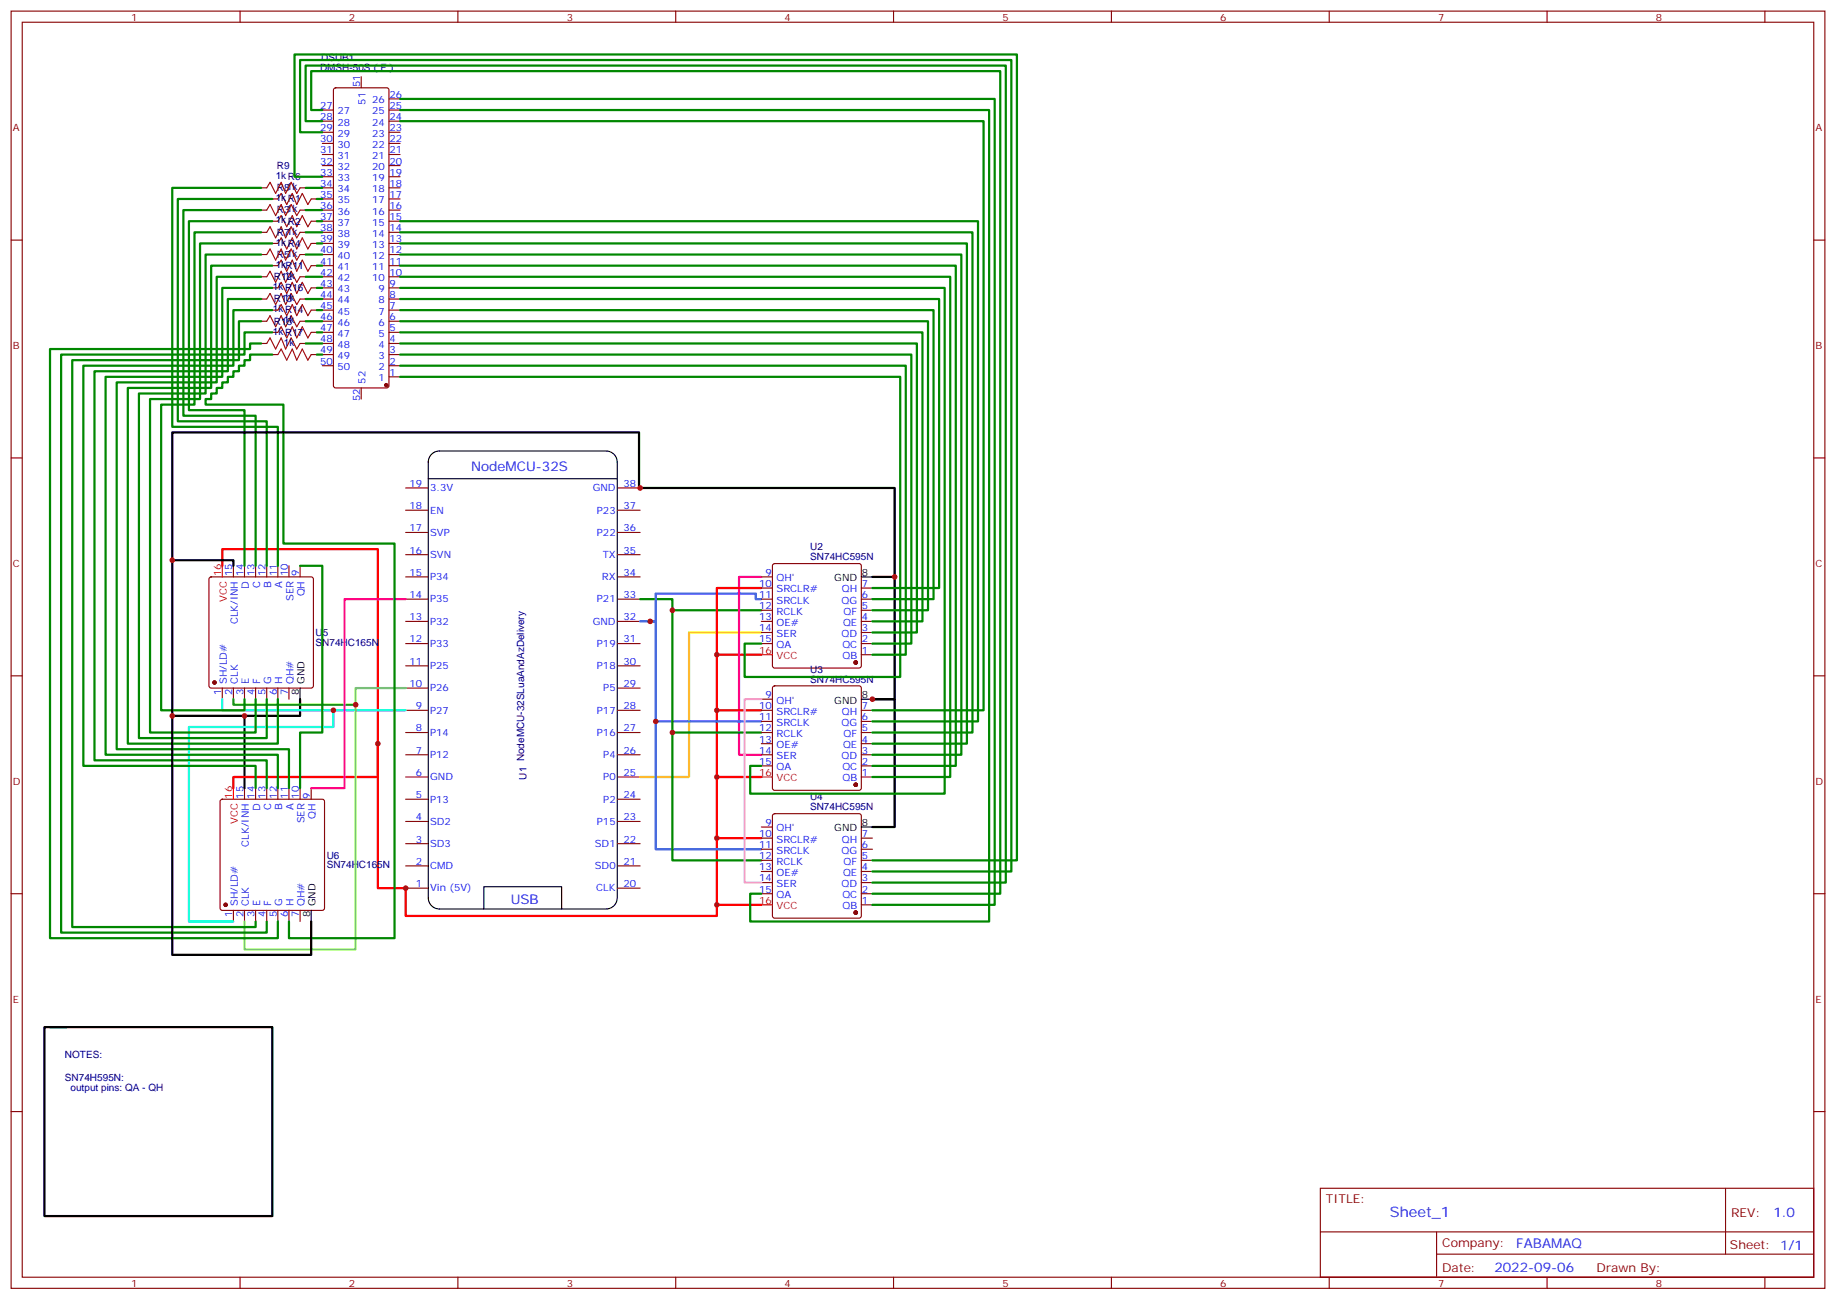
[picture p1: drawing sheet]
<svg xmlns="http://www.w3.org/2000/svg" width="583mm" height="413mm" viewBox="0 0 583 413" stroke-linecap="round" stroke-linejoin="round" font-family="sans-serif">
<g fill="none" stroke="#870000" stroke-width=".35">
<path d="M3.5 3.5h575.8v405.4h-575.8zM7.1 7.1h568.6v398.2h-568.6zM76.2 3.5v3.6M145.3 3.5v3.6M214.5 3.5v3.6M283.6 3.5v3.6M352.8 3.5v3.6M421.9 3.5v3.6M491.1 3.5v3.6M560.2 3.5v3.6M102.3 38.5h3.5M102.3 34.9h3.5"/>
<path d="M106.1 28.1l.4-.2h16.3l.5 .2 .2 .5v93.8l-.3 .5-.4 .2h-16.3l-.5-.2-.2-.5v-93.8zM114.7 24.3v3.6M123.5 38.5h3.5M123.5 34.9h3.5M123.5 31.4h3.5M82.9 59.6h1.8M95.2 59.6h1.8M102.3 59.6h3.5M102.3 56.1h3.5M102.3 52.6h3.5M102.3 49h3.5M102.3 45.5h3.5"/>
<path d="M102.3 42h3.5M123.5 59.6h3.5M123.5 56.1h3.5M123.5 52.6h3.5M123.5 49h3.5M123.5 45.5h3.5M123.5 42h3.5M3.5 76.2h3.6M82.9 73.7h1.8M82.9 66.7h1.8M86.4 77.3h1.8M86.4 70.2h1.8"/>
<path d="M86.4 63.1h1.8M95.2 73.7h1.8M95.2 66.7h1.8M98.8 77.3h1.7M98.8 70.2h1.7M98.8 63.1h1.7M102.3 77.3h3.5M102.3 73.7h3.5M102.3 70.2h3.5M102.3 66.7h3.5M102.3 63.1h3.5M123.5 77.3h3.5"/>
<path d="M123.5 73.7h3.5M123.5 70.2h3.5M123.5 66.7h3.5M123.5 63.1h3.5M575.7 76.2h3.6M82.9 94.9h1.8M82.9 87.8h1.8M82.9 80.8h1.8M86.4 98.4h1.8M86.4 91.4h1.8M86.4 84.3h1.8M95.2 94.9h1.8"/>
<path d="M95.2 87.8h1.8M95.2 80.8h1.8M98.8 98.4h1.7M98.8 91.4h1.7M98.8 84.3h1.7M102.3 98.4h3.5M102.3 94.9h3.5M102.3 91.4h3.5M102.3 87.8h3.5M102.3 84.3h3.5M102.3 80.8h3.5M123.5 98.4h3.5"/>
<path d="M123.5 94.9h3.5M123.5 91.4h3.5M123.5 87.8h3.5M123.5 84.3h3.5M123.5 80.8h3.5M82.9 109h1.8M82.9 102h1.8M86.4 112.5h1.8M86.4 105.5h1.8M95.2 109h1.8M95.2 102h1.8M98.8 112.5h1.7"/>
<path d="M98.8 105.5h1.7M102.3 116.1h3.5M102.3 112.5h3.5M102.3 109h3.5M102.3 105.5h3.5M102.3 102h3.5M123.5 119.6h3.5M123.5 116.1h3.5M123.5 112.5h3.5M123.5 109h3.5M123.5 105.5h3.5M123.5 102h3.5"/>
<path d="M114.7 123.1v3.5M3.5 145.3h3.6M128.8 154.9h7M196.1 154.9h7.1M575.7 145.3h3.6M74.1 179.6v3.5M77.6 179.6v3.5M81.1 179.6v3.5M84.7 179.6v3.5M88.2 179.6v3.5M91.7 179.6v3.5M95.2 179.6v3.5"/>
<path d="M128.8 161.9h7M128.8 169h7M128.8 176h7M196.1 161.9h7.1M196.1 169h7.1M196.1 176h7.1M245.4 179.1l.5-.2h26.8l.5 .2 .2 .5v31.7l-.2 .5-.5 .2h-26.8l-.5-.2-.2-.5v-31.7zM66.6 183.3l.4-.2h31.8l.5 .2 .2 .5v33.9l-.3 .5-.4 .2h-31.8l-.5-.3-.2-.4v-33.9zM128.8 183.1h7M128.8 190.1h7M128.8 197.2h7M196.1 183.1h7.1"/>
<path d="M196.1 190.1h7.1M196.1 197.2h7.1M241.7 183.1h3.5M241.7 190.1h3.5M241.7 197.2h3.5M241.7 193.7h3.5M241.7 186.6h3.5M273.4 190.1h3.5M273.4 197.2h3.5M273.4 193.7h3.5M273.4 186.6h3.5M3.5 214.5h3.6"/>
<path d="M70.6 218.4v3.5M74.1 218.4v3.5M77.6 218.4v3.5M81.1 218.4v3.5M84.7 218.4v3.5M88.2 218.4v3.5M91.7 218.4v3.5M128.8 204.3h7M128.8 211.3h7M128.8 218.4h7M196.1 204.3h7.1M196.1 211.3h7.1"/>
<path d="M196.1 218.4h7.1M241.7 204.3h3.5M241.7 200.7h3.5M245.4 217.9l.5-.2h26.8l.5 .2 .2 .5v31.7l-.2 .5-.5 .2h-26.8l-.5-.2-.2-.5v-31.7zM273.4 204.3h3.5M273.4 207.8h3.5M273.4 200.7h3.5M575.7 214.5h3.6M128.8 225.4h7M128.8 232.5h7M128.8 239.5h7M196.1 225.4h7.1"/>
<path d="M196.1 232.5h7.1M196.1 239.5h7.1M241.7 225.4h3.5M241.7 232.5h3.5M241.7 239.5h3.5M241.7 236h3.5M241.7 229h3.5M241.7 221.9h3.5M273.4 225.4h3.5M273.4 232.5h3.5M273.4 239.5h3.5M273.4 236h3.5"/>
<path d="M273.4 229h3.5M70.1 253.9l.5-.3h31.7l.5 .3 .2 .5v33.8l-.2 .5-.5 .2h-31.7l-.5-.2-.3-.5v-33.8zM77.6 250.1v3.5M81.1 250.1v3.5M84.7 250.1v3.5M88.2 250.1v3.5M91.7 250.1v3.5M95.2 250.1v3.5M98.8 250.1v3.5M128.8 246.6h7M128.8 253.6h7M196.1 246.6h7.1"/>
<path d="M196.1 253.6h7.1M241.7 243.1h3.5M245.4 258.4l.5-.2h26.8l.5 .2 .2 .5v31.8l-.2 .5-.5 .2h-26.8l-.5-.2-.2-.5v-31.8zM273.4 246.6h3.5M273.4 243.1h3.5M128.8 260.7h7M128.8 267.8h7M128.8 274.8h7M196.1 260.7h7.1M196.1 267.8h7.1M196.1 274.8h7.1M241.7 276.6h3.5"/>
<path d="M241.7 273h3.5M241.7 269.5h3.5M241.7 266h3.5M241.7 262.5h3.5M273.4 276.6h3.5M273.4 273h3.5M273.4 269.5h3.5M273.4 266h3.5M3.5 283.6h3.6M74.1 288.9v3.6M77.6 288.9v3.6M81.1 288.9v3.6"/>
<path d="M84.7 288.9v3.6M88.2 288.9v3.6M91.7 288.9v3.6M95.2 288.9v3.6M128.8 281.9h7M196.1 281.9h7.1M241.7 283.6h3.5M241.7 280.1h3.5M273.4 283.6h3.5M273.4 287.2h3.5M273.4 280.1h3.5M575.7 283.6h3.6"/>
<path d="M3.5 352.8h3.6M575.7 352.8h3.6M419.1 377.1h156.6v28.2h-156.6zM547.7 377.1v20.9M419.1 391h156.5M456 398h119.6M456 391v14.1M76.2 405.3v3.6M145.3 405.3v3.6M214.5 405.3v3.6M283.6 405.3v3.6M352.8 405.3v3.6"/>
<path d="M421.9 405.3v3.6M491.1 405.3v3.6M560.2 405.3v3.6"/>
</g>
<path d="M135.9 146.6v138.4a3.5 3.5 0 0 0 3.6 3.5h52.9a3.5 3.5 0 0 0 3.5-3.5M135.9 152h60M135.9 146.7a3.5 3.5 0 0 1 3.6-3.6h52.9a3.5 3.5 0 0 1 3.5 3.6M195.9 146.7v138.1M273.4 183.1h3.5M95.2 218.4v3.5M273.4 221.9h3.5M273.4 262.5h3.5M98.8 288.9v3.6M153.6 288.5v-7.1h24.7v7.1" fill="none" stroke="#000" stroke-width=".35"/>
<path d="M241.7 200.7h-23v45.9h-15.5" fill="none" stroke="#ff0" stroke-width=".71"/>
<g fill="none" stroke="#008700" stroke-width=".71">
<path d="M102.3 34.9h-3.5v-12.3h218.7v261h-40.6M102.3 38.5h-5.3v-17.7h222.3v259.3h-42.4M127 38.5h185.2v186.9h-35.3M127 31.4h188.7v255.8h-38.8M127 34.9h187v257.6h-75.9v-8.9h3.6M82.9 59.6h-28.2v75.9h33.5v44.1M97 59.6h5.3M102.3 42h-7.1v-22.9h225.8v257.5h-44.1M102.3 56.1h-8.8v-38.8h229.3v255.7h-45.9M82.9 66.7h-24.7v65.2h22.9v47.7M82.9 73.7h-21.2v54.7h-10.5v97h26.4v-3.5M86.4 63.1h-30v70.6h28.3v45.9"/>
<path d="M86.4 70.2h-26.4v60h17.6v49.4M86.4 77.3h-22.9v49.3h-15.9v105.9h33.5v-10.6M97 66.7h5.3M97 73.7h5.3M100.5 63.1h1.8M100.5 70.2h1.8M100.5 77.3h1.8M127 77.3h179.9v158.7h-30M127 73.7h181.7v158.8h-31.8M127 70.2h183.4v158.8h-33.5M82.9 80.8h-17.6v44.1h-21.2v109.3h40.6v-12.3M82.9 87.8h-14.1v33.6h-31.8v116.4h54.7v12.3"/>
<path d="M82.9 94.9h-10.6v22.9h-42.3v123.5h54.7v8.8M86.4 84.3h-19.4v38.8h-26.4v112.9h47.6v-14.1M86.4 91.4h-15.8v28.2h-37.1v119.9h54.7v10.6M86.4 98.4h-12.3v17.7h-47.6v127h54.6v7M97 80.8h5.3M97 87.8h5.3M97 94.9h5.3M100.5 84.3h1.8M100.5 91.4h1.8M100.5 98.4h1.8M127 98.4h169.3v91.7h-19.4M127 94.9h171.1v91.7h-21.2"/>
<path d="M127 91.4h172.9v160.5h-61.8v-8.8h3.6M127 87.8h174.6v158.8h-24.7M127 84.3h176.4v158.8h-26.5M127 80.8h178.2v158.7h-28.3M82.9 102h-7.1v12.3h-52.9v179.9h58.2v-1.7M82.9 109h-3.5v1.8h-63.5v186.9h72.3v-5.2M86.4 105.5h-8.8v7h-58.2v183.5h65.3v-3.5M86.4 112.5h-7v1.8h-1.8v1.8h-1.8v1.7h-1.7v1.8h-1.8v1.8h-1.7v1.7h-1.8v1.8h-1.8v1.7h-1.7v1.8h24.7v44.1h35.2v125.2h-33.5v-5.2M97 102h5.3M97 109h5.3M100.5 105.5h1.8M100.5 112.5h1.8"/>
<path d="M127 119.6h158.8v95.2h-49.4v-10.5h5.3M127 116.1h160.5v91.7h-10.6M127 112.5h162.3v91.8h-12.4M127 109h164v91.7h-14.1M127 105.5h165.8v91.7h-15.9M127 102h167.6v91.7h-17.7M95.2 179.6h7.1v52.9h-7.1v17.6M203.2 190.1h10.2v3.6h28.3M213.4 193.7v38.8h28.3M213.4 232.5v40.5h28.3"/>
</g>
<path d="M206.4 197.2h1.7v31.8h33.6M241.7 190.1h-1.8v-1.7h-31.8v8.8h-4.9M208.1 229v40.5h33.6" fill="none" stroke="#06f" stroke-width=".71"/>
<path d="M70.6 179.6v-5.3h49.3v107.6h8.9v8.8h98.7v-82.9h14.2M241.7 186.6h-14.2v21.2M119.9 236v10.6h-45.8v3.5M227.5 225.4h14.2M227.5 246.6h14.2M227.5 266h14.2M227.5 287.2h14.2" fill="none" stroke="#f00" stroke-width=".71"/>
<path d="M54.7 177.8h19.4v1.8M276.9 183.1h7.1M77.6 227.2v22.9M95.2 221.9v5.3h-40.5M276.9 262.5h7.1v-40.6h-7.1h7.1v-67h-81.2v-17.7h-148.1v165.8h44.1v-10.5M15.9 326h70.5v59.9h-72.3v-59.9h7.1" fill="none" stroke="#000" stroke-width=".71"/>
<path d="M128.8 190.1h-19.4v60h-10.6M241.7 183.1h-7.1v56.4h7.1" fill="none" stroke="#f0f" stroke-width=".71"/>
<g fill="#870000" stroke="#870000" stroke-width=".35">
<circle cx="271.6" cy="210.3" r=".53"/>
<circle cx="271.6" cy="249.1" r=".53"/>
<circle cx="271.6" cy="289.6" r=".53"/>
<circle cx="68.1" cy="216.6" r=".53"/>
<circle cx="71.6" cy="287.2" r=".53"/>
<circle cx="122.6" cy="122.2" r=".53"/>
</g>
<path d="M70.6 179.6v3.5M241.7 207.8h3.5M74.1 250.1v3.5M241.7 246.6h3.5M241.7 287.2h3.5" fill="none" stroke="#f00" stroke-width=".35"/>
<path d="M241.7 221.9h-5.3v58.2h5.3" fill="none" stroke="#f9f" stroke-width=".71"/>
<path d="M70.6 221.9v3.5h58.2M105.8 225.4v5.3h-45.8v61.8h14.1" fill="none" stroke="#0ff" stroke-width=".71"/>
<path d="M128.8 218.4h-15.9v82.9h-35.3v-8.8" fill="none" stroke="#9f3" stroke-width=".71"/>
<path d="M74.1 221.9v1.8h38.8" fill="none" stroke="#0f0" stroke-width=".71"/>
<g fill="none" stroke="#a10000" stroke-width=".35">
<path d="M84.7 59.6l1-1.7 1.8 3.5 1.8-3.5 1.4 3.5 1.7-3.5 1.8 3.5 1-1.8M84.7 73.7l1-1.7 1.8 3.5 1.8-3.5 1.4 3.5 1.7-3.5 1.8 3.5 1-1.8M84.7 66.7l1-1.8 1.8 3.5 1.8-3.5 1.4 3.5 1.7-3.5 1.8 3.5 1-1.7M88.2 70.2l1.1-1.8 1.7 3.6 1.8-3.6 1.4 3.6 1.8-3.6 1.7 3.6 1.1-1.8M88.2 77.3l1.1-1.8 1.7 3.5 1.8-3.5 1.4 3.5 1.8-3.5 1.7 3.5 1.1-1.7M88.2 63.1l1.1-1.7 1.7 3.5 1.8-3.5 1.4 3.5 1.8-3.5 1.7 3.5 1.1-1.8M84.7 87.8l1-1.7 1.8 3.5 1.8-3.5 1.4 3.5 1.7-3.5 1.8 3.5 1-1.8M84.7 80.8l1-1.8 1.8 3.5 1.8-3.5 1.4 3.5 1.7-3.5 1.8 3.5 1-1.7M84.7 94.9l1-1.8 1.8 3.6 1.8-3.6 1.4 3.6 1.7-3.6 1.8 3.6 1-1.8M88.2 84.3l1.1-1.8 1.7 3.6 1.8-3.6 1.4 3.6 1.8-3.6 1.7 3.6 1.1-1.8M88.2 91.4l1.1-1.8 1.7 3.5 1.8-3.5 1.4 3.5 1.8-3.5 1.7 3.5 1.1-1.7M88.2 98.4l1.1-1.7 1.7 3.5 1.8-3.5 1.4 3.5 1.8-3.5 1.7 3.5 1.1-1.8"/>
<path d="M84.7 102l1-1.8 1.8 3.5 1.8-3.5 1.4 3.5 1.7-3.5 1.8 3.5 1-1.7M84.7 109l1-1.8 1.8 3.6 1.8-3.6 1.4 3.6 1.7-3.6 1.8 3.6 1-1.8M88.2 105.5l1.1-1.8 1.7 3.5 1.8-3.5 1.4 3.5 1.8-3.5 1.7 3.5 1.1-1.7M88.2 112.5l1.1-1.7 1.7 3.5 1.8-3.5 1.4 3.5 1.8-3.5 1.7 3.5 1.1-1.8"/>
</g>
<g fill="#c00">
<circle cx="227.5" cy="246.6" r=".88"/>
<circle cx="213.4" cy="193.7" r=".88"/>
<circle cx="208.1" cy="229" r=".88"/>
<circle cx="227.5" cy="225.4" r=".88"/>
<circle cx="227.5" cy="266" r=".88"/>
<circle cx="213.4" cy="232.5" r=".88"/>
<circle cx="206.4" cy="197.2" r=".88"/>
<circle cx="203.2" cy="154.9" r=".88"/>
<circle cx="276.9" cy="221.9" r=".88"/>
<circle cx="227.5" cy="287.2" r=".88"/>
<circle cx="227.5" cy="207.8" r=".88"/>
<circle cx="284" cy="183.1" r=".88"/>
<circle cx="128.8" cy="281.9" r=".88"/>
<circle cx="77.6" cy="227.2" r=".88"/>
<circle cx="119.9" cy="236" r=".88"/>
<circle cx="105.8" cy="225.4" r=".88"/>
<circle cx="112.9" cy="223.7" r=".88"/>
<circle cx="54.7" cy="227.2" r=".88"/>
<circle cx="54.7" cy="177.8" r=".88"/>
</g>
<text font-size="4.6" fill="#00f" x="441.2" y="386.1">Sheet_1</text>
<g font-size="4.2" fill="#00f">
<text x="149.6" y="149.6">NodeMCU-32S</text>
<text x="162.1" y="286.8">USB</text>
<text x="562.9" y="386.4">1.0</text>
<text x="481.3" y="395.9">FABAMAQ</text>
<text x="474.4" y="403.7">2022-09-06</text>
</g>
<g font-size="3.9" fill="#800">
<text x="420.9" y="381.7">TITLE:</text>
<text x="549.5" y="386.4">REV:</text>
<text x="457.8" y="395.9">Company:</text>
<text x="549.1" y="396.5">Sheet: 1/1</text>
<text x="457.8" y="403.6">Date:</text>
<text x="506.8" y="403.7">Drawn By:</text>
</g>
<g font-size="3.2" fill="#800">
<text x="41.6" y="6.5">1</text>
<text x="110.8" y="6.5">2</text>
<text x="179.9" y="6.5">3</text>
<text x="249.1" y="6.5">4</text>
<text x="318.2" y="6.5">5</text>
<text x="387.3" y="6.5">6</text>
<text x="456.5" y="6.5">7</text>
<text x="525.6" y="6.5">8</text>
<text x="4.1" y="41.6">A</text>
<text x="576.3" y="41.6">A</text>
<text x="4.1" y="110.8">B</text>
<text x="576.3" y="110.8">B</text>
<text x="4.1" y="179.9">C</text>
<text x="576.3" y="179.9">C</text>
<text x="4.1" y="249.1">D</text>
<text x="576.3" y="249.1">D</text>
<text x="4.1" y="318.2">E</text>
<text x="576.3" y="318.2">E</text>
<text x="41.6" y="408.3">1</text>
<text x="110.8" y="408.3">2</text>
<text x="179.9" y="408.3">3</text>
<text x="249.1" y="408.3">4</text>
<text x="318.2" y="408.3">5</text>
<text x="387.3" y="408.3">6</text>
<text x="456.5" y="408.3">7</text>
<text x="525.6" y="408.3">8</text>
</g>
<g font-size="3.2" fill="#000080">
<text x="101.6" y="22.6">DMSH-50S（F）</text>
<text x="102" y="19.4">DSUB1</text>
<text x="87.9" y="53.6">R9</text>
<text x="87.5" y="56.8">1kR6</text>
<text x="87.5" y="63.9">1kR1</text>
<text x="87.9" y="60.7">R81k</text>
<text x="87.5" y="70.9">1kR2</text>
<text x="87.9" y="67.7">R31k</text>
<text x="87.5" y="78">1kR4</text>
<text x="87.9" y="74.8">R71k</text>
<text x="87.9" y="81.8">R51k</text>
<text x="87" y="88.9">R12</text>
<text x="87.5" y="85">1kR11</text>
<text x="90.3" y="88.5">1k</text>
<text x="86.6" y="92.1">1kR16</text>
<text x="87" y="96">R13</text>
<text x="90.1" y="95.6">1k</text>
<text x="86.6" y="99.1">1kR14</text>
<text x="86.6" y="106.2">1kR17</text>
<text x="87" y="103">R15</text>
<text x="90.1" y="102.7">1k</text>
<text x="90.1" y="109.7">1k</text>
<text x="257.2" y="177.8">SN74HC595N</text>
<text x="257.2" y="174.7">U2</text>
<text x="100.2" y="201.9">U5</text>
<text x="100.2" y="205">SN74HC165N</text>
<text x="257.2" y="213.5">U3</text>
<text x="257.2" y="216.6">SN74HC595N</text>
<text x="167.1" y="247.4" transform="rotate(-90 167.1 247.4)">U1 NodeMCU-32SLuaAndAzDelivery</text>
<text x="257.1" y="257.2">SN74HC595N</text>
<text x="257.1" y="254">U4</text>
<text x="103.7" y="275.6">SN74HC165N</text>
<text x="103.7" y="272.5">U6</text>
<text x="20.6" y="335.9">NOTES:</text>
<text x="20.6" y="343">SN74H595N:</text>
<text x="22.4" y="346.1">output pins: QA - QH</text>
</g>
<g font-size="3.2" fill="#00f">
<text x="114.3" y="27.7" transform="rotate(-90 114.3 27.7)">51</text>
<text x="101.6" y="34.6">27</text>
<text x="116.1" y="33.2" transform="rotate(-90 116.1 33.2)">51</text>
<text x="118.1" y="32.8">26</text>
<text x="123.6" y="34.6">25</text>
<text x="123.6" y="31">26</text>
<text x="101.6" y="38.1">28</text>
<text x="101.6" y="41.6">29</text>
<text x="107.1" y="36.3">27</text>
<text x="107.1" y="39.9">28</text>
<text x="118.1" y="39.9">24</text>
<text x="118.1" y="36.3">25</text>
<text x="123.6" y="41.6">23</text>
<text x="123.6" y="38.1">24</text>
<text x="101.6" y="45.2">30</text>
<text x="107.1" y="43.4">29</text>
<text x="107.1" y="46.9">30</text>
<text x="118.1" y="46.9">22</text>
<text x="118.1" y="43.4">23</text>
<text x="123.6" y="45.2">22</text>
<text x="101.6" y="48.7">31</text>
<text x="101.6" y="52.2">32</text>
<text x="107.1" y="50.4">31</text>
<text x="107.1" y="54">32</text>
<text x="118.1" y="54">20</text>
<text x="118.1" y="50.4">21</text>
<text x="123.6" y="52.2">20</text>
<text x="123.6" y="48.7">21</text>
<text x="101.6" y="55.7">33</text>
<text x="101.6" y="59.3">34</text>
<text x="107.1" y="57.5">33</text>
<text x="118.1" y="57.5">19</text>
<text x="123.6" y="59.3">18</text>
<text x="123.6" y="55.7">19</text>
<text x="101.6" y="62.8">35</text>
<text x="107.1" y="61">34</text>
<text x="107.1" y="64.6">35</text>
<text x="118.1" y="64.6">17</text>
<text x="118.1" y="61">18</text>
<text x="123.6" y="62.8">17</text>
<text x="101.6" y="66.3">36</text>
<text x="101.6" y="69.8">37</text>
<text x="107.1" y="68.1">36</text>
<text x="107.1" y="71.6">37</text>
<text x="118.1" y="71.6">15</text>
<text x="118.1" y="68.1">16</text>
<text x="123.6" y="69.8">15</text>
<text x="123.6" y="66.3">16</text>
<text x="101.6" y="73.4">38</text>
<text x="101.6" y="76.9">39</text>
<text x="107.1" y="75.1">38</text>
<text x="118.1" y="75.1">14</text>
<text x="123.6" y="76.9">13</text>
<text x="123.6" y="73.4">14</text>
<text x="101.6" y="80.4">40</text>
<text x="101.6" y="84">41</text>
<text x="107.1" y="78.7">39</text>
<text x="107.1" y="82.2">40</text>
<text x="118.1" y="82.2">12</text>
<text x="118.1" y="78.7">13</text>
<text x="123.6" y="84">11</text>
<text x="123.6" y="80.4">12</text>
<text x="101.6" y="87.5">42</text>
<text x="107.1" y="85.7">41</text>
<text x="107.1" y="89.3">42</text>
<text x="118.1" y="89.3">10</text>
<text x="118.1" y="85.7">11</text>
<text x="123.6" y="87.5">10</text>
<text x="101.6" y="91">43</text>
<text x="101.6" y="94.5">44</text>
<text x="107.1" y="92.8">43</text>
<text x="120.2" y="92.8">9</text>
<text x="123.6" y="94.5">8</text>
<text x="123.6" y="91">9</text>
<text x="101.6" y="98.1">45</text>
<text x="101.6" y="101.6">46</text>
<text x="107.1" y="96.3">44</text>
<text x="107.1" y="99.8">45</text>
<text x="120.2" y="99.8">7</text>
<text x="120.2" y="96.3">8</text>
<text x="123.6" y="101.6">6</text>
<text x="123.6" y="98.1">7</text>
<text x="101.6" y="105.1">47</text>
<text x="107.1" y="103.4">46</text>
<text x="107.1" y="106.9">47</text>
<text x="120.2" y="106.9">5</text>
<text x="120.2" y="103.4">6</text>
<text x="123.6" y="105.1">5</text>
<text x="101.6" y="108.7">48</text>
<text x="101.6" y="112.2">49</text>
<text x="107.1" y="110.4">48</text>
<text x="107.1" y="113.9">49</text>
<text x="120.2" y="113.9">3</text>
<text x="120.2" y="110.4">4</text>
<text x="123.6" y="112.2">3</text>
<text x="123.6" y="108.7">4</text>
<text x="101.6" y="115.7">50</text>
<text x="107.1" y="117.5">50</text>
<text x="120.2" y="117.5">2</text>
<text x="123.6" y="119.2">1</text>
<text x="123.6" y="115.7">2</text>
<text x="116.1" y="121.8" transform="rotate(-90 116.1 121.8)">52</text>
<text x="120.2" y="121">1</text>
<text x="114.3" y="127.3" transform="rotate(-90 114.3 127.3)">52</text>
<text x="130" y="154.5">19</text>
<text x="136.5" y="155.9">3.3V</text>
<text x="188.2" y="155.9">GND</text>
<text x="197.9" y="154.5">38</text>
<text x="130" y="161.6">18</text>
<text x="197.9" y="161.6">37</text>
<text x="136.5" y="163">EN</text>
<text x="189.5" y="163">P23</text>
<text x="130" y="168.6">17</text>
<text x="136.5" y="170">SVP</text>
<text x="189.5" y="170">P22</text>
<text x="197.9" y="168.6">36</text>
<text x="130" y="175.7">16</text>
<text x="136.5" y="177.1">SVN</text>
<text x="191.3" y="177.1">TX</text>
<text x="197.9" y="175.7">35</text>
<text x="73.7" y="182.9" transform="rotate(-90 73.7 182.9)">15</text>
<text x="77.3" y="182.9" transform="rotate(-90 77.3 182.9)">14</text>
<text x="80.8" y="182.9" transform="rotate(-90 80.8 182.9)">13</text>
<text x="84.3" y="182.9" transform="rotate(-90 84.3 182.9)">12</text>
<text x="87.8" y="182.9" transform="rotate(-90 87.8 182.9)">11</text>
<text x="91.4" y="182.9" transform="rotate(-90 91.4 182.9)">10</text>
<text x="94.9" y="182.9" transform="rotate(-90 94.9 182.9)">9</text>
<text x="130" y="182.7">15</text>
<text x="136.5" y="184.1">P34</text>
<text x="191.1" y="184.1">RX</text>
<text x="197.9" y="182.7">34</text>
<text x="243" y="182.7">9</text>
<text x="246.5" y="184.5">QH'</text>
<text x="79" y="186.8" transform="rotate(-90 79 186.8)">D</text>
<text x="82.5" y="186.6" transform="rotate(-90 82.5 186.6)">C</text>
<text x="86.1" y="186.6" transform="rotate(-90 86.1 186.6)">B</text>
<text x="89.6" y="186.6" transform="rotate(-90 89.6 186.6)">A</text>
<text x="93.1" y="190.8" transform="rotate(-90 93.1 190.8)">SER</text>
<text x="96.7" y="189.3" transform="rotate(-90 96.7 189.3)">QH</text>
<text x="130" y="189.8">14</text>
<text x="136.5" y="191.2">P35</text>
<text x="189.5" y="191.2">P21</text>
<text x="197.9" y="189.8">33</text>
<text x="241" y="186.3">10</text>
<text x="241" y="189.8">11</text>
<text x="246.5" y="188">SRCLR#</text>
<text x="246.5" y="191.6">SRCLK</text>
<text x="267.1" y="191.6">QG</text>
<text x="267.2" y="188">QH</text>
<text x="273.6" y="189.8">6</text>
<text x="273.6" y="186.3">7</text>
<text x="130" y="196.8">13</text>
<text x="197.9" y="196.8">32</text>
<text x="241" y="193.3">12</text>
<text x="241" y="196.8">13</text>
<text x="246.5" y="195.1">RCLK</text>
<text x="267.8" y="195.1">QF</text>
<text x="273.6" y="196.8">4</text>
<text x="273.6" y="193.3">5</text>
<text x="75.5" y="198.1" transform="rotate(-90 75.5 198.1)">CLK/INH</text>
<text x="130" y="203.9">12</text>
<text x="136.5" y="198.3">P32</text>
<text x="188.2" y="198.3">GND</text>
<text x="197.9" y="203.9">31</text>
<text x="241" y="200.4">14</text>
<text x="241" y="203.9">15</text>
<text x="246.5" y="198.6">OE#</text>
<text x="246.5" y="202.1">SER</text>
<text x="267.2" y="202.1">QD</text>
<text x="267.6" y="198.6">QE</text>
<text x="273.6" y="203.9">2</text>
<text x="273.6" y="200.4">3</text>
<text x="136.5" y="205.3">P33</text>
<text x="189.5" y="205.3">P19</text>
<text x="246.5" y="205.7">QA</text>
<text x="267.4" y="205.7">QC</text>
<text x="267.4" y="209.2">QB</text>
<text x="273.6" y="207.4">1</text>
<text x="130" y="211">11</text>
<text x="136.5" y="212.4">P25</text>
<text x="189.5" y="212.4">P18</text>
<text x="197.9" y="211">30</text>
<text x="70.2" y="220.6" transform="rotate(-90 70.2 220.6)">1</text>
<text x="72" y="217.1" transform="rotate(-90 72 217.1)">SH/LD#</text>
<text x="73.7" y="220.6" transform="rotate(-90 73.7 220.6)">2</text>
<text x="75.5" y="217.1" transform="rotate(-90 75.5 217.1)">CLK</text>
<text x="77.3" y="220.6" transform="rotate(-90 77.3 220.6)">3</text>
<text x="79" y="217.1" transform="rotate(-90 79 217.1)">E</text>
<text x="80.8" y="220.6" transform="rotate(-90 80.8 220.6)">4</text>
<text x="82.5" y="217.1" transform="rotate(-90 82.5 217.1)">F</text>
<text x="84.3" y="220.6" transform="rotate(-90 84.3 220.6)">5</text>
<text x="86.1" y="217.1" transform="rotate(-90 86.1 217.1)">G</text>
<text x="87.8" y="220.6" transform="rotate(-90 87.8 220.6)">6</text>
<text x="89.6" y="217.1" transform="rotate(-90 89.6 217.1)">H</text>
<text x="91.4" y="220.6" transform="rotate(-90 91.4 220.6)">7</text>
<text x="93.1" y="217.1" transform="rotate(-90 93.1 217.1)">QH#</text>
<text x="130" y="218">10</text>
<text x="136.5" y="219.4">P26</text>
<text x="191.5" y="219.4">P5</text>
<text x="197.9" y="218">29</text>
<text x="243" y="221.5">9</text>
<text x="132" y="225.1">9</text>
<text x="136.5" y="226.5">P27</text>
<text x="189.5" y="226.5">P17</text>
<text x="197.9" y="225.1">28</text>
<text x="241" y="225.1">10</text>
<text x="246.5" y="223.3">QH'</text>
<text x="246.5" y="226.8">SRCLR#</text>
<text x="267.2" y="226.8">QH</text>
<text x="273.6" y="225.1">7</text>
<text x="132" y="232.1">8</text>
<text x="136.5" y="233.5">P14</text>
<text x="189.5" y="233.5">P16</text>
<text x="197.9" y="232.1">27</text>
<text x="241" y="228.6">11</text>
<text x="241" y="232.1">12</text>
<text x="246.5" y="230.4">SRCLK</text>
<text x="246.5" y="233.9">RCLK</text>
<text x="267.1" y="230.4">QG</text>
<text x="267.8" y="233.9">QF</text>
<text x="273.6" y="232.1">5</text>
<text x="273.6" y="228.6">6</text>
<text x="132" y="239.2">7</text>
<text x="197.9" y="239.2">26</text>
<text x="241" y="235.7">13</text>
<text x="241" y="239.2">14</text>
<text x="246.5" y="237.4">OE#</text>
<text x="267.6" y="237.4">QE</text>
<text x="273.6" y="239.2">3</text>
<text x="273.6" y="235.7">4</text>
<text x="136.5" y="240.6">P12</text>
<text x="191.5" y="240.6">P4</text>
<text x="241" y="242.7">15</text>
<text x="246.5" y="240.9">SER</text>
<text x="246.5" y="244.5">QA</text>
<text x="267.2" y="240.9">QD</text>
<text x="267.4" y="244.5">QC</text>
<text x="273.6" y="242.7">2</text>
<text x="132" y="246.2">6</text>
<text x="136.5" y="247.6">GND</text>
<text x="191.5" y="247.6">P0</text>
<text x="197.9" y="246.2">25</text>
<text x="267.4" y="248">QB</text>
<text x="273.6" y="246.2">1</text>
<text x="77.3" y="253.5" transform="rotate(-90 77.3 253.5)">15</text>
<text x="80.8" y="253.5" transform="rotate(-90 80.8 253.5)">14</text>
<text x="82.5" y="257.4" transform="rotate(-90 82.5 257.4)">D</text>
<text x="84.3" y="253.5" transform="rotate(-90 84.3 253.5)">13</text>
<text x="86.1" y="257.2" transform="rotate(-90 86.1 257.2)">C</text>
<text x="87.8" y="253.5" transform="rotate(-90 87.8 253.5)">12</text>
<text x="89.6" y="257.1" transform="rotate(-90 89.6 257.1)">B</text>
<text x="91.4" y="253.5" transform="rotate(-90 91.4 253.5)">11</text>
<text x="93.1" y="257.1" transform="rotate(-90 93.1 257.1)">A</text>
<text x="94.9" y="253.5" transform="rotate(-90 94.9 253.5)">10</text>
<text x="98.4" y="253.5" transform="rotate(-90 98.4 253.5)">9</text>
<text x="132" y="253.3">5</text>
<text x="136.5" y="254.7">P13</text>
<text x="191.5" y="254.7">P2</text>
<text x="197.9" y="253.3">24</text>
<text x="96.7" y="261.3" transform="rotate(-90 96.7 261.3)">SER</text>
<text x="100.2" y="259.8" transform="rotate(-90 100.2 259.8)">QH</text>
<text x="132" y="260.3">4</text>
<text x="136.5" y="261.8">SD2</text>
<text x="189.5" y="261.8">P15</text>
<text x="197.9" y="260.3">23</text>
<text x="243" y="262.1">9</text>
<text x="246.5" y="263.9">QH'</text>
<text x="79" y="268.7" transform="rotate(-90 79 268.7)">CLK/INH</text>
<text x="132" y="267.4">3</text>
<text x="136.5" y="268.8">SD3</text>
<text x="188.8" y="268.8">SD1</text>
<text x="197.9" y="267.4">22</text>
<text x="241" y="265.6">10</text>
<text x="241" y="269.2">11</text>
<text x="246.5" y="267.4">SRCLR#</text>
<text x="267.2" y="267.4">QH</text>
<text x="273.6" y="269.2">6</text>
<text x="273.6" y="265.6">7</text>
<text x="132" y="274.5">2</text>
<text x="136.5" y="275.9">CMD</text>
<text x="188.8" y="275.9">SD0</text>
<text x="197.9" y="274.5">21</text>
<text x="241" y="272.7">12</text>
<text x="246.5" y="270.9">SRCLK</text>
<text x="246.5" y="274.5">RCLK</text>
<text x="267.1" y="270.9">QG</text>
<text x="267.8" y="274.5">QF</text>
<text x="273.6" y="272.7">5</text>
<text x="132" y="281.5">1</text>
<text x="197.9" y="281.5">20</text>
<text x="241" y="276.2">13</text>
<text x="241" y="279.8">14</text>
<text x="246.5" y="278">OE#</text>
<text x="246.5" y="281.5">SER</text>
<text x="267.2" y="281.5">QD</text>
<text x="267.6" y="278">QE</text>
<text x="273.6" y="279.8">3</text>
<text x="273.6" y="276.2">4</text>
<text x="75.5" y="287.6" transform="rotate(-90 75.5 287.6)">SH/LD#</text>
<text x="79" y="287.6" transform="rotate(-90 79 287.6)">CLK</text>
<text x="82.5" y="287.6" transform="rotate(-90 82.5 287.6)">E</text>
<text x="86.1" y="287.6" transform="rotate(-90 86.1 287.6)">F</text>
<text x="89.6" y="287.6" transform="rotate(-90 89.6 287.6)">G</text>
<text x="93.1" y="287.6" transform="rotate(-90 93.1 287.6)">H</text>
<text x="96.7" y="287.6" transform="rotate(-90 96.7 287.6)">QH#</text>
<text x="136.5" y="282.9">Vin (5V)</text>
<text x="189.3" y="282.9">CLK</text>
<text x="241" y="283.3">15</text>
<text x="246.5" y="285">QA</text>
<text x="267.4" y="285">QC</text>
<text x="273.6" y="286.8">1</text>
<text x="273.6" y="283.3">2</text>
<text x="73.7" y="291.1" transform="rotate(-90 73.7 291.1)">1</text>
<text x="77.3" y="291.1" transform="rotate(-90 77.3 291.1)">2</text>
<text x="80.8" y="291.1" transform="rotate(-90 80.8 291.1)">3</text>
<text x="84.3" y="291.1" transform="rotate(-90 84.3 291.1)">4</text>
<text x="87.8" y="291.1" transform="rotate(-90 87.8 291.1)">5</text>
<text x="91.4" y="291.1" transform="rotate(-90 91.4 291.1)">6</text>
<text x="94.9" y="291.1" transform="rotate(-90 94.9 291.1)">7</text>
<text x="267.4" y="288.6">QB</text>
</g>
<g font-size="3.2" fill="#f00">
<text x="70.2" y="182.9" transform="rotate(-90 70.2 182.9)">16</text>
<text x="72" y="191" transform="rotate(-90 72 191)">VCC</text>
<text x="241" y="207.4">16</text>
<text x="246.5" y="209.2">VCC</text>
<text x="241" y="246.2">16</text>
<text x="246.5" y="248">VCC</text>
<text x="73.7" y="253.5" transform="rotate(-90 73.7 253.5)">16</text>
<text x="75.5" y="261.6" transform="rotate(-90 75.5 261.6)">VCC</text>
<text x="241" y="286.8">16</text>
<text x="246.5" y="288.6">VCC</text>
</g>
<g font-size="3.2">
<text x="264.8" y="184.5">GND</text>
<text x="273.6" y="182.7">8</text>
<text x="94.9" y="220.6" transform="rotate(-90 94.9 220.6)">8</text>
<text x="96.7" y="217.1" transform="rotate(-90 96.7 217.1)">GND</text>
<text x="273.6" y="221.5">8</text>
<text x="264.8" y="223.3">GND</text>
<text x="264.8" y="263.9">GND</text>
<text x="273.6" y="262.1">8</text>
<text x="100.2" y="287.6" transform="rotate(-90 100.2 287.6)">GND</text>
<text x="98.4" y="291.1" transform="rotate(-90 98.4 291.1)">8</text>
</g>
</svg>
